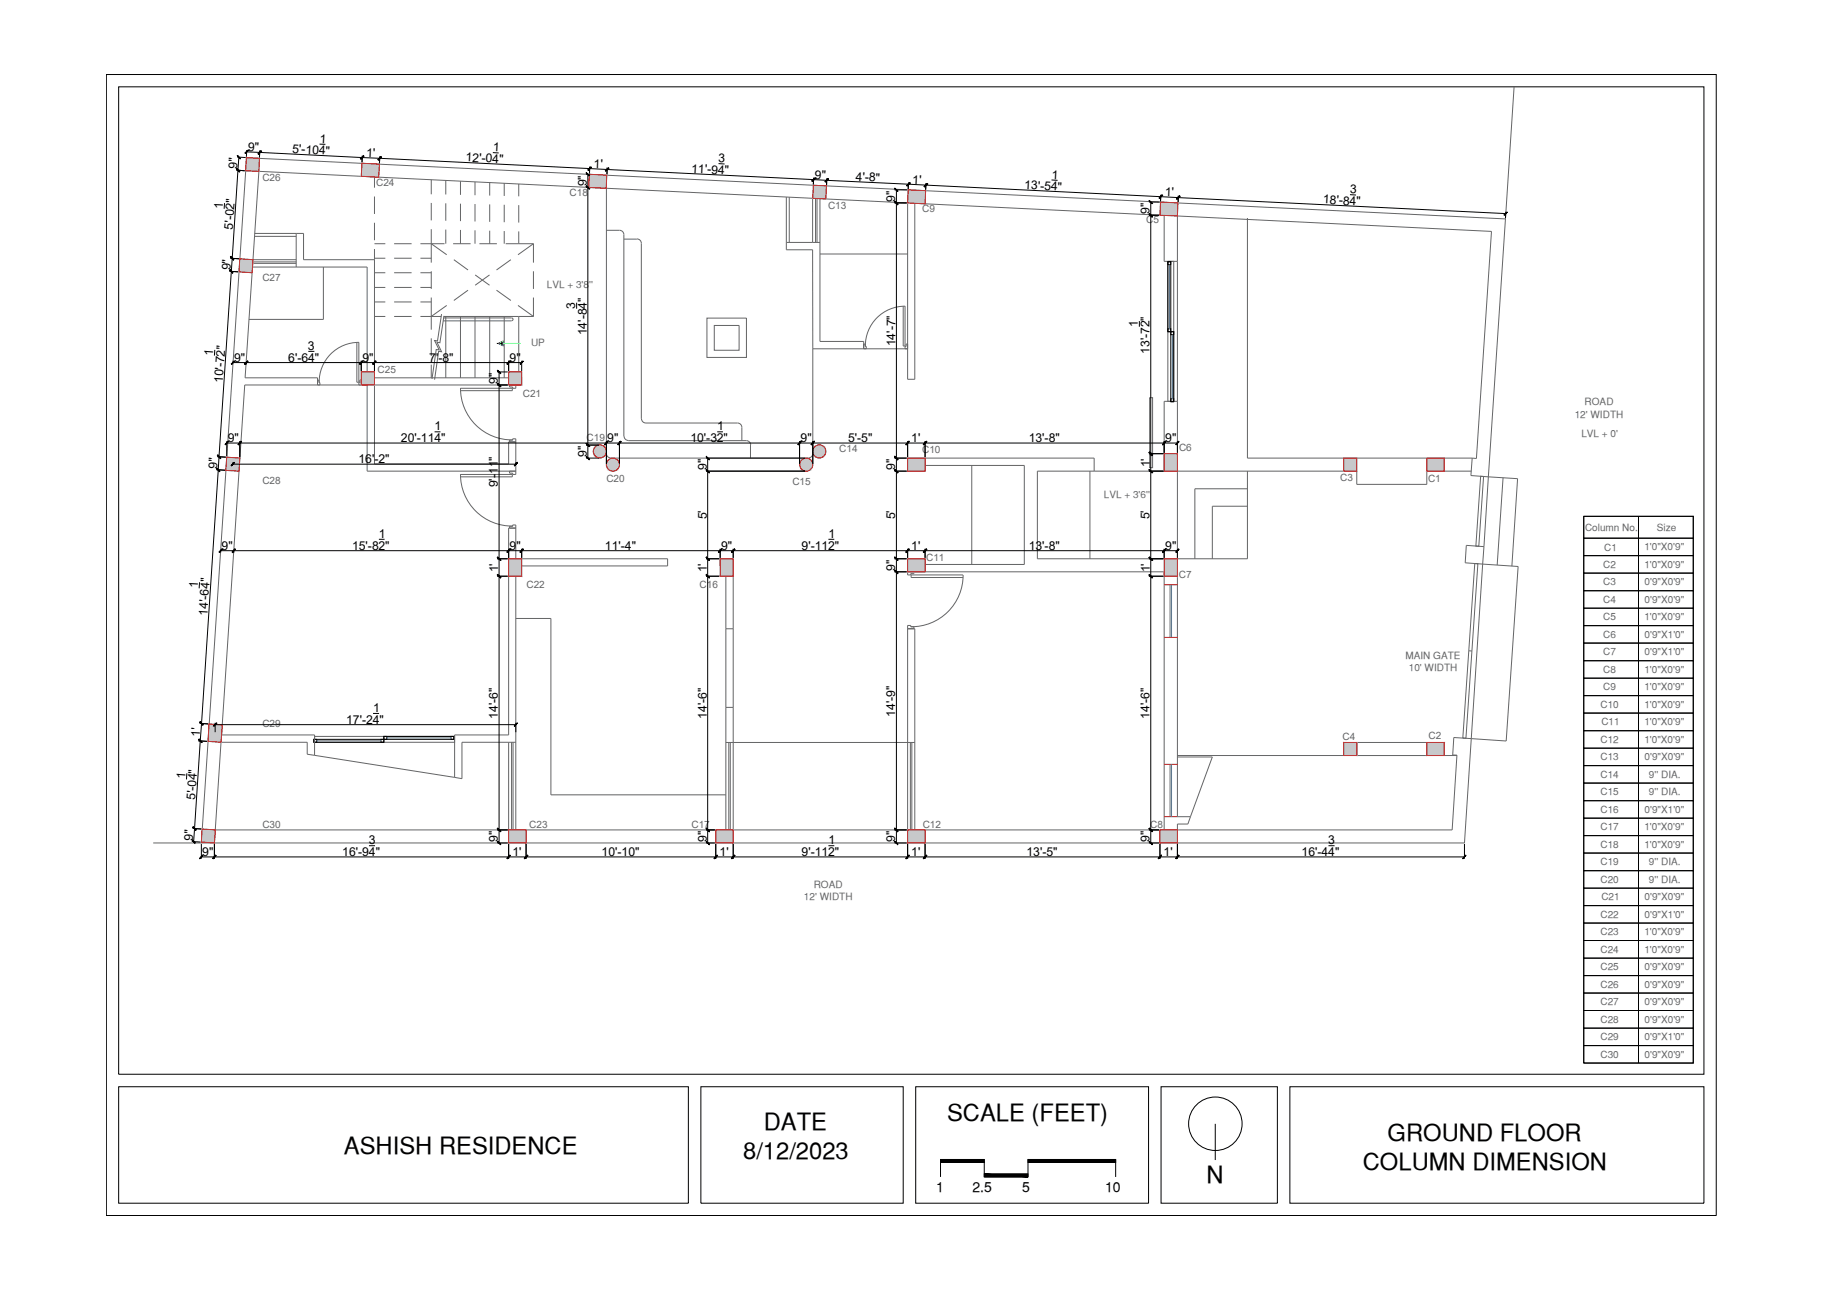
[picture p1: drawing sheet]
<svg xmlns="http://www.w3.org/2000/svg" width="420mm" height="297mm" viewBox="0 0 420 297" stroke-linecap="round" stroke-linejoin="round" font-family="sans-serif">
<!-- layer: FORMAT -->
<g fill="none" stroke="#000" stroke-width=".23">
<path d="M24.5 17.2h370.8v262.9h-370.8zM27.3 20h365.2v227.6h-365.2zM364.8 119h25.2v126h-25.2zM364.8 119h25.2v5h-25.2zM377.4 119v126M364.8 124h25.2v4h-25.2zM364.8 128h25.2v4.1h-25.2zM364.8 132.1h25.2v4h-25.2zM364.8 136.1h25.2v4.1h-25.2zM364.8 140.2h25.2v4h-25.2zM364.8 144.2h25.2v4h-25.2zM364.8 148.2h25.2v4.1h-25.2z"/>
<path d="M364.8 152.3h25.2v4h-25.2zM364.8 156.3h25.2v4h-25.2zM364.8 160.3h25.2v4h-25.2zM364.8 164.3h25.2v4.1h-25.2zM364.8 168.4h25.2v4h-25.2zM364.8 172.4h25.2v4h-25.2zM364.8 176.4h25.2v4.1h-25.2zM364.8 180.5h25.2v4h-25.2zM364.8 184.5h25.2v4h-25.2zM364.8 188.5h25.2v4.1h-25.2zM364.8 192.6h25.2v4h-25.2zM364.8 196.6h25.2v4h-25.2z"/>
<path d="M364.8 200.6h25.2v4.1h-25.2zM364.8 204.7h25.2v4h-25.2zM364.8 208.7h25.2v4h-25.2zM364.8 212.7h25.2v4h-25.2zM364.8 216.7h25.2v4.1h-25.2zM364.8 220.8h25.2v4h-25.2zM364.8 224.8h25.2v4h-25.2zM364.8 228.8h25.2v4.1h-25.2zM364.8 232.9h25.2v4h-25.2zM364.8 236.9h25.2v4h-25.2zM27.3 250.4h131.3v26.9h-131.3zM161.4 250.4h46.7v26.9h-46.7z"/>
<path d="M210.9 250.4h53.7v26.9h-53.7zM267.4 250.4h26.8v26.9h-26.8zM279.9 259v8.3M297.1 250.4h95.4v26.9h-95.4zM364.8 240.9h25.2v4.1h-25.2z"/>
<circle cx="280" cy="259" r="6.2"/>
</g>
<g fill="#000" stroke="#000" stroke-width=".23">
<path d="M216.6 267.2l10.1 .7v-.7zM216.6 267.2l10.1 .7h-10.1z"/>
<path d="M226.7 270.5l10.1 .7v-.7zM226.7 270.5l10.1 .7h-10.1z"/>
<path d="M236.8 267.2l20.2 .7v-.7zM236.8 267.2l20.2 .7h-20.2z"/>
</g>
<!-- layer: TITLE BLOCK -->
<path d="M216.6 271.2v-4h10.1v4h10.1v-4h20.2v4M216.6 267.9h10.1M226.7 270.5h10.1M236.8 267.9h20.2" fill="none" stroke="#000" stroke-width=".23"/>
<!-- layer: 0 -->
<g fill="none" stroke="#636466" stroke-width=".23">
<path d="M348.8 20l-2 30.4M86.3 40.8v2.5M86.3 45.3v4M86.3 51.3v4.1M86.3 57.4v2.4M86.3 59.5h2.5M86.3 56.2h2.5M90.8 59.5h4M90.8 56.2h4M96.8 59.5h2.5M96.8 56.2h5.6M99.3 41.4v3.4"/>
<path d="M99.3 46.8v4M99.3 52.8v7.7M99.3 56.2l3.6 2.5M102.7 41.6v3.2M102.7 46.8v4.1M102.7 52.9v3.3M104.4 56.2h4M104.5 59.8l3.3 2.4M106.1 41.8v3.1M106.1 46.9v4.1M106.1 53v3.2M109.4 41.9v3.1"/>
<path d="M109.4 47v4M109.4 53.1v3.1M110.4 56.2h4.1M112.8 42.1v3M112.8 47.1v4M112.8 53.2v3M116.1 42.2v3M116.1 47.2v4M116.1 53.2v3M116.5 56.2h6.4M117.7 59.8l-3.3 2.4M119.5 42.4v2.8"/>
<path d="M119.5 47.3v4M119.5 53.3v2.9M122.9 56.2l-3.6 2.5M122.9 56.2v4.3M86.3 62.9h2.5M86.3 66.2h2.5M86.3 69.6h2.5M86.3 72.9h2.5M90.8 62.9h4M90.8 66.2h4M90.8 69.6h4M90.8 72.9h4"/>
<path d="M96.8 62.9h2.5M96.8 66.2h2.5M96.8 69.6h2.5M96.8 72.9h4.8M99.3 62.5v4.1M99.3 68.6v7.4M99.3 78v4M101.7 72.4l-.9 6.2-.7-.1 1.1 2.1-.7-.1-1 6.8M102.1 73.9h15.7M102.2 73.3h15.6M102.2 72.9h20.7M102.3 72.8l-1 6.2-.6-.1 1 2.2-.7-.1-.9 6.5"/>
<path d="M102.7 72.9v14.2M102.9 70.4l-3.6 2.5M106.1 72.9v14.2M107.8 66.9l-3.3 2.3M109.4 72.9v14.2M109.5 63.4l3.3 2.3M112.8 63.4l-3.3 2.3M112.8 72.9v14.2M114.4 66.9l3.3 2.3M116.1 72.9v14.2M117.9 73.3l.3 .3-.3 .3M119.3 70.4l3.6 2.5"/>
<path d="M119.5 72.9v14.2M122.9 62.5v4.1M122.9 68.6v4.3M269 60.2h1.4v32.3h-1.4zM99.3 84v3.1M72.5 169.7h32.2v1.4h-32.2zM117.2 171.1h1.6M117.8 171.1v20.1M118.2 171.1v20.1M167.2 171.1h1.7M167.9 171.1v20.1M168.2 171.1v20.1"/>
<path d="M209.1 171.1h1.6M209.7 171.1v20.1M210 171.1v20.1M35.3 194.3h11.1M117.2 191.2h1.6M167.2 191.2h1.7M209.1 191.2h1.6"/>
</g>
<!-- layer: LINE-PEN1 -->
<g fill="none" stroke="#636466" stroke-width=".23">
<path d="M139.7 43.1v61.4a.99 .99 0 0 0 1 1M139.7 53.1h3a.99 .99 0 0 1 1 1v46.4M143.7 55.1h3M146.7 55.1a.99 .99 0 0 1 1 1M147.7 56.1v40.4M188.9 58.5h20.2M287.3 50.2v55.4h51.8M74.5 61.5v12.1h-17.2M162.8 73.3h9.1v9.1h-9.1zM164.5 75h5.8v5.7h-5.8zM271.2 60.2v32.3M73.1 88.7h11.5"/>
<path d="M147.8 96.5a.99 .99 0 0 0 1 1h21.1a1 1 0 0 1 1 1v3M187.2 80.4v24.1a.99 .99 0 0 1-1 1M199 80.4h10.1M140.7 105.6h45.5M143.7 100.5a.99 .99 0 0 0 1 1h27.2a1 1 0 0 1 1 1M172.9 102.6v3M223.8 107.3v22.8M251.1 108.6v20.2M252 108.6h16.2M287.3 108.6v20.2h-16.1v-20.2h41.3v3h16.2v-3h10.2M287.3 112.6h-12.1v16.2M287.3 116.7h-8v12.1"/>
<path d="M346.2 110.1l-1.3 20.1M341.5 130l8.2 .5-2.8 40.3-8-.6zM341.8 126l1-16.1 6.8 .4-1.3 20.2M118.8 142.5h8.1v40.7h40.3M72.5 174.1l32.2 5M271.2 174.1h64.4M271.2 174.4h8.1l-5.1 13.8M312.5 171.1h16.2v3h-16.2z"/>
</g>
<!-- layer: WALLS -->
<path d="M56.8 36.4l214.4 10.4v13.4h-3v-10.6l-57.5-2.8v40.6h-1.6v-40.6l-149.5-7.3-3.1 47.6h16.6v1.6h-16.7l-5.4 80.7h21.5v4.7l-1.7-.3v-2.7h-19.9l-1.5 23.2h-3zM58.3 59.8h9.9M187.2 45.7v10.2M188.9 45.8v32.9h10.1v1.7h-11.8v-22.8h-6.1v-1.7h7.8M58.2 61.5h26.4v47.1h34.2v-6.8h-1.6v5.1h-30.9v-18.2h33.9v-1.6h-33.9v-27.3h-16.4v-6h-1.7v7.7M268.2 92.5h3v16.1h-3zM209.1 105.6h42.9v3h-13v20.2h32.2v59.4h3l-.6 1.7h-2.4v4.4h-62.1v-49.4h1.6v46.3h57.5v-59.4h-59.1v-1.7h26.9v-22.8h-26.9zM117.2 121.7h1.6v7.1h35v1.6h-35v60.8h48.4v-60.8h-1.3v-1.6h3v65.5h-51.7v-23.2h-10.8v8.3l-1.7-.3v-9.7h12.5zM167.2 144.9h1.7M167.2 163h1.7M168.9 171.1h40.2" fill="none" stroke="#636466" stroke-width=".23"/>
<!-- layer: boundary wall -->
<path d="M271.2 46.8l75.6 3.6-4 59.5-4-.3 .3-4h1l3.5-52.3-72.4-3.5M337.8 125.7l4 .3-.3 4-4-.3zM49.4 194.3h67.8M49.6 191.2h67.6M168.9 194.3h40.2M168.9 191.2h40.2M271.2 191.2h63.3l1.1-17.2h-1l.3-4 4 .2-1.6 24.1h-66.1" fill="none" stroke="#636466" stroke-width=".23"/>
<!-- layer: DOOR -->
<g fill="none" stroke="#636466" stroke-width=".23">
<path d="M82.7 78.9v9.2h-.5v-9.2M82.7 78.9a9.1 9.1 0 0 0-9.2 9.3M199 79.3h.3v.5h.2v.6h-.5zM208.1 70.6v9.1h.4v-9.1M208.5 70.6a9.1 9.1 0 0 0-9.2 9.2M208.7 79.3h.4v1.1h-.6v-.6h.2zM73.1 87.6h.4l.2 1.1h-.6zM82.9 87.6h.3v1.1h-.5zM106.1 89.5h11.9v.5h-11.9M106.1 89.4a11.9 11.9 0 0 0 12 12M117.4 88.7h1.4v.8h-.7v-.3h-.7zM106.1 109.3h11.9v.6h-11.9"/>
<path d="M106.1 109.3a11.9 11.9 0 0 0 12 11.9M117.4 101.4h.7v-.3h.7v.7h-1.4zM117.4 108.6h1.4v.7h-.7v-.3h-.7zM117.4 121.3h.7v-.3h.7v.7h-1.4zM209.1 131.8h1.4v.4h-.7v.3h-.7zM221.8 133.1h-11.9v-.6h12a11.9 11.9 0 0 1-12.1 11.9M209.1 144.1h.7v.3h.7v.5h-1.4z"/>
</g>
<!-- layer: FUR -->
<path d="M187.9 45.7v10.2M188.2 45.7v10.2M58.2 60.7h10M58.2 60.4h10" fill="none" stroke="#636466" stroke-width=".23"/>
<!-- layer: FURNITURE -->
<g fill="none" stroke="#636466" stroke-width=".23">
<path d="M264.8 91.6h.7v16.2h-.7zM341.1 109.8h.6l-1.1 16.1-.6-.1zM339.7 129.9h.7l-2.7 40.2h-.7zM338.4 150h.6"/>
<circle cx="265.2" cy="104.7" r=".32"/>
<circle cx="265.2" cy="104.7" r=".15"/>
</g>
<!-- layer: GI framing -->
<path d="M58.6 54.5h9.6M58.7 53.8h9.5M181.1 45.4v10.5M181.8 45.5v10.4" fill="none" stroke="#636466" stroke-width=".23"/>
<!-- layer: 0 -->
<g fill="none" stroke="#000" stroke-width=".23">
<path d="M54.4 39.2l2 .2M54.6 36.2l2 .1M55 36.2l-10.4 157.8M56.8 35l290 14.2M56.8 34.6v1.5M59.8 34.7v1.6M73.6 33.2l1.4 .1M83.5 35.9l-.1 1.5M87.5 36.1l-.1 1.5M113.5 35.2h1.4M135.8 38.4v1.5M139.9 38.6l-.1 1.6"/>
<path d="M165.5 37.7l1.4 .1M51.7 46.8l-.1 1.3M53.1 59.5l2 .1M135 40.2h.5M135.4 40.2v3h-.4h.4v62.4M187.4 41v1.5M190.4 41.1v1.5M206.1 46.8h2.8M206.1 43.8h2.9M206.5 43.8v150.5M209.3 42.1l-.1 1.4M213.3 42.2l-.1 1.5"/>
<path d="M242.2 41.5l1.4 .1M264.7 49.6h2.3M264.7 46.6h2.4M265.1 46.6v147.7M267.4 44.9l-.1 1.5M271.4 45.1v1.5M311 44.9h1.4M346.9 48.8l-.1 1.4M52.9 62.5l1.9 .1M132.8 69.8v1.3M262.5 74v1.3M269 60.3h.7v.7h-.7z"/>
<path d="M269 60.3h.7v16.1h-.7zM269 75.8h.7v.6h-.7zM269.7 76.4h.7v.7h-.7zM269.7 76.4h.7v16.2h-.7zM49.5 80.6l-.1 1.3M53.7 83.6h66.5M53.7 83.1v.3M56.7 83.6v.4M71 81h1.4M83.2 83.1v2.4M86.3 83.1v2.4M100.1 99.5h1.4"/>
<path d="M114.5 88.7h2.5M114.5 85.7h2.5M115 85.7v108.6M117.2 83.1v2.4M120.2 83.1v2.4M165.2 99.5h1.3M269.7 91.9h.7v.7h-.7zM49.9 108.2l1.9 .2M50.1 105.2l1.9 .2M52.2 102.1h219M52.2 101.7v3.4M53.6 106.5v.3"/>
<path d="M53.6 107h65.2M55.2 101.7v3.7M118.8 106.5v.3M135 105.6h3M135 102.6h3M139.7 101.7v5.2M142.7 101.7v5.1M162.6 108.6h22.9M162.6 105.6h22.9M163 105.6v88.7M184.2 101.7v5.2M187.2 101.7v5.2"/>
<path d="M206.1 108.6h2.8M206.1 105.6h2.8M209.1 101.7v3.7M213.1 101.7v3.7M264.7 108.6h3.3M264.7 104.5h3.3M268.2 101.7v2.6M271.2 101.7v2.6M46 134.2l-.1 1.4M53.8 127.1v.2M87.3 124.3h1.3M114.5 132.8h2.5"/>
<path d="M114.5 128.8h2.5M117.2 126.5v2.1M120.2 126.5v2.1M162.6 132.8h3.1M162.6 128.8h3.1M165.9 126.5v2.1M168.9 126.5v2.1M190.8 124.3h1.4M206.1 128.8h2.8M206.1 131.8h2.8M209.1 126.5v2.1M213.1 126.5v2.1"/>
<path d="M264.7 132.8h3.3M264.7 128.8h3.3M268.2 126.5v2.1M271.2 126.5v2.1M271.2 126.9h-220.4v.4M43 178.2v1.4M45.7 170.7l2 .1M46 166.7l1.9 .1M49.6 166.6v2.1M49.6 167h69.2M72.3 170.4h.7v.7h-.7zM72.3 170.4h16.1v.7h-16.1z"/>
<path d="M85.9 164.4h1.4M87.7 170.4h.7v.7h-.7zM88.4 169.7h.7v.7h-.7zM88.4 169.7h16.1v.7h-16.1zM103.9 169.7h.6v.7h-.6zM118.8 166.6v2.1M44.2 193.9l2 .1M44.4 190.9l1.9 .1M46.4 194.5v3.4M46.4 197.5h290.9M49.4 194.5v3.4M85 194.9h1.4"/>
<path d="M114.5 194.3h2.5M114.5 191.2h2.5M117.2 194.5v3.4M121.2 194.5v3.4M162.6 194.3h2.1M162.6 191.2h2.1M164.9 194.5v3.4M168.9 194.5v3.4M190.8 194.9h1.4M206.1 194.3h2.8M206.1 191.2h2.8M209.1 194.5v3.4"/>
<path d="M213.1 194.5v3.4M264.7 194.3h2.3M264.7 191.2h2.3M267.2 194.5v3.4M271.2 194.5v3.4M306 194.9h1.4M337.3 194.5v3.4"/>
</g>
<path d="M269.4 61v14.8M270 77.1v14.8M73 170.7h14.7M89.1 170h14.8" fill="none" stroke="#2776bb" stroke-width=".23"/>
<!-- layer: text -->
<path d="M114.8 79.1l1.1-.5v.5zM114.8 79.1l1.1 .6v-.6z" fill="#000" stroke="#000" stroke-width=".23"/>
<path d="M114.8 79.1l1.1-.5v1.1zM115.9 79.1h4" fill="none" stroke="#00ff3f" stroke-width=".23"/>
<!-- layer: WALLS -->
<g fill="none" stroke="#f00" stroke-width=".23">
<path d="M56.8 36.4l3 .1-.2 3-3-.1zM83.4 37.6l4 .2-.2 3-4-.2zM55.2 59.6l3.1 .2-.2 3.1-3-.3zM135.7 40.2l4.1 .2-.2 3-4-.2zM187.4 42.7l3 .1-.2 3-3-.1zM209.2 43.8l4 .1-.1 3.1-4-.2zM267.3 46.6l4 .2-.1 3-4-.2zM83.2 85.7h3.1v3h-3.1zM117.2 85.7h3v3h-3zM52.2 105.4l3 .2-.1 3-3.1-.2zM209.1 105.6h4v3h-4zM268.2 104.5h3v4.1h-3z"/>
<path d="M309.5 105.6h3v3h-3zM328.7 105.6h4v3h-4zM117.2 128.8h3v4h-3zM165.9 128.8h3v4h-3zM209.1 128.8h4v3h-4zM268.2 128.8h3v4h-3zM268.2 134.8h3M268.2 146.9h3M48.2 166.8l3 .2-.3 4.1-3-.3zM268.2 176.1h3M309.5 171.1h3v3h-3zM328.7 171.1h4v3h-4z"/>
<path d="M46.6 191l3 .2-.2 3.1-3-.3zM117.2 191.2h4v3.1h-4zM164.9 191.2h4v3.1h-4zM209.1 191.2h4v3.1h-4zM267.2 191.2h4v3.1h-4zM268.2 188.2h3"/>
<circle cx="138.2" cy="104" r="1.5"/>
<circle cx="141.2" cy="107.1" r="1.5"/>
<circle cx="185.7" cy="107.1" r="1.5"/>
<circle cx="188.7" cy="104" r="1.5"/>
</g>
<path d="M269.5 134.8v12.1M269.9 134.8v12.1M269.5 176.1v12.1M269.9 176.1v12.1" fill="none" stroke="#2776bb" stroke-width=".23"/>
<!-- layer: 10-MUEBLES -->
<g fill="#c7c8ca" stroke="#c7c8ca" stroke-width=".23">
<path d="M328.7 174.1h4v-3zM328.7 171.1h4l-4 3z"/>
<path d="M328.7 108.6h4v-3zM328.7 105.6h4l-4 3z"/>
<path d="M309.5 171.1l3 3v-3zM309.5 171.1l3 3h-3z"/>
<path d="M309.5 105.6l3 3v-3zM309.5 105.6l3 3h-3z"/>
<path d="M138 102.6h.6zM137.7 102.6h.9z"/>
<path d="M137.7 102.6l1.1 .1zM137.5 102.7h1.3z"/>
<path d="M137.5 102.7l1.6 .2-.3-.2zM137.2 102.9l.3-.2 1.6 .2z"/>
<path d="M137.2 102.9l2.1 .1-.2-.1zM137 103l.2-.1 2.1 .1z"/>
<path d="M137 103l2.4 .2-.1-.2zM137 103l2.4 .2h-2.6z"/>
<path d="M136.8 103.2l2.8 .3-.2-.3zM136.8 103.2l2.8 .3h-2.8z"/>
<path d="M136.8 103.5l2.8 .3v-.3zM136.8 103.5l2.8 .3h-2.9z"/>
<path d="M136.7 103.8l3 .2-.1-.2zM136.7 103.8l3 .2h-3.1z"/>
<path d="M136.6 104l3 .3 .1-.3zM136.6 104l3 .3h-2.9z"/>
<path d="M136.7 104.3l2.9 .3v-.3zM136.7 104.3l2.9 .3h-2.8z"/>
<path d="M136.8 104.6l2.6 .2 .2-.2zM136.8 104.6l2.6 .2h-2.6z"/>
<path d="M136.8 104.8l2.5 .3 .1-.3zM136.8 104.8l2.5 .3h-2.3z"/>
<path d="M137 105.1l2.1 .2 .2-.2zM137 105.1l2.1 .2h-1.9z"/>
<path d="M137.2 105.3l1.6 .1 .3-.1zM137.2 105.3l1.6 .1z"/>
<path d="M137.5 105.4l1.1 .1 .2-.1zM137.5 105.4l1.1 .1z"/>
<path d="M137.7 105.5h.9zM137.7 105.5l.6 .1z"/>
<path d="M117.2 194.3h4v-3.1zM117.2 191.2h4l-4 3.1z"/>
<path d="M164.9 194.3h4v-3.1zM164.9 191.2h4l-4 3.1z"/>
<path d="M267.2 194.3h4v-3.1zM267.2 191.2h4l-4 3.1z"/>
<path d="M267.2 49.6l4 .2 .1-3zM267.3 46.6l4 .2-4.1 2.8z"/>
<path d="M209.1 46.8l4 .2 .1-3.1zM209.2 43.8l4 .1-4.1 2.9z"/>
<path d="M117.2 128.8v4h3zM117.2 128.8h3v4z"/>
<path d="M165.9 128.8v4h3zM165.9 128.8h3v4z"/>
<path d="M55.2 59.6l2.9 3.3 .2-3.1zM55.2 59.6l2.9 3.3-3-.3z"/>
<path d="M83.2 85.7l3.1 3v-3zM83.2 85.7l3.1 3h-3.1z"/>
<path d="M117.2 85.7l3 3v-3zM117.2 85.7l3 3h-3z"/>
<path d="M187.4 42.7l2.8 3.1 .2-3zM187.4 42.7l2.8 3.1-3-.1z"/>
<path d="M83.2 40.6l4 .2 .2-3zM83.4 37.6l4 .2-4.2 2.8z"/>
<path d="M135.6 43.2l4 .2 .2-3zM135.7 40.2l4.1 .2-4.2 2.8z"/>
<path d="M141 105.6h.6zM140.7 105.6h.9z"/>
<path d="M140.7 105.6l1.1 .1zM140.5 105.7l.2-.1 1.1 .1z"/>
<path d="M140.5 105.7l1.6 .2zM140.3 105.9l.2-.2 1.6 .2z"/>
<path d="M140.3 105.9l2 .2-.2-.2zM140.3 105.9l2 .2h-2.2z"/>
<path d="M140.1 106.1l2.4 .2-.2-.2zM140.1 106.1l2.4 .2h-2.6z"/>
<path d="M139.9 106.3l2.7 .2-.1-.2zM139.9 106.3l2.7 .2h-2.8z"/>
<path d="M139.8 106.5l2.8 .3v-.3zM139.8 106.5l2.8 .3h-2.9z"/>
<path d="M139.7 106.8l3 .3-.1-.3zM139.7 106.8l3 .3h-3z"/>
<path d="M139.7 107.1l2.9 .2 .1-.2zM139.7 107.1l2.9 .2h-2.9z"/>
<path d="M139.7 107.3l2.9 .3v-.3zM139.7 107.3l2.9 .3h-2.8z"/>
<path d="M139.8 107.6l2.7 .3 .1-.3zM139.8 107.6l2.7 .3h-2.6z"/>
<path d="M139.9 107.9l2.4 .2 .2-.2zM139.9 107.9l2.4 .2h-2.2z"/>
<path d="M140.1 108.1l2 .2 .2-.2zM140.1 108.1l2 .2h-1.8z"/>
<path d="M140.3 108.3l1.5 .1 .3-.1zM140.3 108.3l1.5 .1h-1.3z"/>
<path d="M140.5 108.4h1.3zM140.5 108.4l1.1 .1z"/>
<path d="M140.7 108.5h.9zM140.7 108.5l.6 .1z"/>
<path d="M185.6 105.6h.5zM185.3 105.6h.8z"/>
<path d="M185.3 105.6l1.1 .1zM185 105.7l.3-.1 1.1 .1z"/>
<path d="M185 105.7l1.6 .2zM184.8 105.9l.2-.2 1.6 .2z"/>
<path d="M184.8 105.9l2 .2-.2-.2zM184.8 105.9l2 .2h-2.2z"/>
<path d="M184.6 106.1l2.4 .2-.2-.2zM184.6 106.1l2.4 .2h-2.6z"/>
<path d="M184.4 106.3l2.7 .2-.1-.2zM184.4 106.3l2.7 .2h-2.8z"/>
<path d="M184.3 106.5l2.9 .3-.1-.3zM184.3 106.5l2.9 .3h-3z"/>
<path d="M184.2 106.8l3 .3v-.3zM184.2 106.8l3 .3h-3z"/>
<path d="M184.2 107.1l3 .2v-.2zM184.2 107.1l3 .2h-3z"/>
<path d="M184.2 107.3l2.9 .3 .1-.3zM184.2 107.3l2.9 .3h-2.8z"/>
<path d="M184.3 107.6l2.7 .3 .1-.3zM184.3 107.6l2.7 .3h-2.6z"/>
<path d="M184.4 107.9l2.4 .2 .2-.2zM184.4 107.9l2.4 .2h-2.2z"/>
<path d="M184.6 108.1l2 .2 .2-.2zM184.6 108.1l2 .2h-1.8z"/>
<path d="M184.8 108.3l1.6 .1 .2-.1zM184.8 108.3l1.6 .1h-1.4z"/>
<path d="M185 108.4h1.4zM185 108.4l1.1 .1z"/>
<path d="M185.3 108.5h.8zM185.3 108.5l.5 .1z"/>
<path d="M188.6 102.6h.5zM188.3 102.6h.8z"/>
<path d="M188.3 102.6l1.1 .1zM188 102.7h1.4z"/>
<path d="M188 102.7l1.6 .2-.2-.2zM187.8 102.9l.2-.2 1.6 .2z"/>
<path d="M187.8 102.9l2.1 .1-.3-.1zM187.6 103l.2-.1 2.1 .1z"/>
<path d="M187.6 103l2.4 .2-.1-.2zM187.6 103l2.4 .2h-2.6z"/>
<path d="M187.4 103.2l2.7 .3-.1-.3zM187.4 103.2l2.7 .3h-2.8z"/>
<path d="M187.3 103.5l2.9 .3-.1-.3zM187.3 103.5l2.9 .3h-3z"/>
<path d="M187.2 103.8l3 .2v-.2zM187.2 103.8l3 .2h-3z"/>
<path d="M187.2 104l3 .3v-.3zM187.2 104l3 .3h-3z"/>
<path d="M187.2 104.3l2.9 .3 .1-.3zM187.2 104.3l2.9 .3h-2.8z"/>
<path d="M187.3 104.6l2.7 .2 .1-.2zM187.3 104.6l2.7 .2h-2.6z"/>
<path d="M187.4 104.8l2.5 .3 .1-.3zM187.4 104.8l2.5 .3h-2.3z"/>
<path d="M187.6 105.1l2 .2 .3-.2zM187.6 105.1l2 .2h-1.8z"/>
<path d="M187.8 105.3l1.6 .1 .2-.1zM187.8 105.3l1.6 .1z"/>
<path d="M188 105.4l1.1 .1 .3-.1zM188 105.4l1.1 .1z"/>
<path d="M188.3 105.5h.8zM188.3 105.5l.6 .1z"/>
<path d="M209.1 194.3h4v-3.1zM209.1 191.2h4l-4 3.1z"/>
<path d="M268.2 128.8l3 4v-4zM268.2 128.8l3 4h-3z"/>
<path d="M209.1 131.8h4v-3zM209.1 128.8h4l-4 3z"/>
<path d="M268.2 104.5v4.1h3zM268.2 104.5h3v4.1z"/>
<path d="M209.1 108.6h4v-3zM209.1 105.6h4l-4 3z"/>
<path d="M48.2 166.8l2.7 4.3 .3-4.1zM48.2 166.8l2.7 4.3-3-.3z"/>
<path d="M56.8 36.4l2.8 3.1 .2-3zM56.8 36.4l2.8 3.1-3-.1z"/>
<path d="M52.2 105.4l2.9 3.2 .1-3zM52.2 105.4l2.9 3.2-3.1-.2z"/>
<path d="M46.6 191l2.8 3.3 .2-3.1zM46.6 191l2.8 3.3-3-.3z"/>
</g>
<!-- layer: 0 -->
<g fill="#000" stroke="#000" stroke-width=".23">
<path d="M54.5 38.9l.7 .7zM54.5 38.9l.7 .7z"/>
<path d="M54.5 38.9l.7 .7zM54.5 38.9l.7 .7z"/>
<path d="M54.7 35.9l.6 .7zM54.7 35.9l.7 .7z"/>
<path d="M57.1 34.6l-.6 .7zM56.4 35.2l.7-.6-.6 .7z"/>
<path d="M59.5 35.4l.6-.6zM60.1 34.8l.1 .1-.7 .6z"/>
<path d="M60.1 34.8l-.6 .7 .7-.6zM59.5 35.4l.6-.6z"/>
<path d="M83 36.6h.1l.7-.7zM83.8 35.9l-.7 .7z"/>
<path d="M83.8 35.9l-.7 .7zM83 36.6l.8-.7-.7 .7z"/>
<path d="M87.1 36.8l.1 .1 .6-.8zM87.8 36.1l-.6 .8z"/>
<path d="M87.8 36.1l-.6 .8zM87.1 36.8l.7-.7-.6 .8z"/>
<path d="M135.5 39.1l.6-.6zM136.1 38.5l.1 .1-.7 .6z"/>
<path d="M136.1 38.5l-.6 .7 .7-.6zM135.5 39.1l.6-.6z"/>
<path d="M139.5 39.4l.7-.7zM139.5 39.4l.7-.6z"/>
<path d="M140.2 38.7l-.7 .7zM139.5 39.4l.7-.7z"/>
<path d="M53.2 59.1l-.1 .1 .7 .6zM53.1 59.2l.7 .6-.1 .1z"/>
<path d="M53.1 59.2l.6 .7 .1-.1zM53.1 59.2l.1-.1 .6 .7z"/>
<path d="M135 42.9l.8 .6-.7-.7zM135 42.9l.8 .6z"/>
<path d="M135 42.9l.8 .6zM135 42.9l.1-.1 .7 .7z"/>
<path d="M135 39.9l.7 .6h.1zM135 39.9l.8 .6z"/>
<path d="M187 41.7l.1 .1 .6-.8zM187.7 41l.1 .1-.7 .7z"/>
<path d="M187.7 41l-.6 .8 .7-.7zM187 41.7l.7-.7-.6 .8z"/>
<path d="M190.1 41.8l.6-.6zM190.7 41.2l.1 .1-.7 .6z"/>
<path d="M190.7 41.2l-.6 .7 .7-.6zM190.1 41.8l.6-.6z"/>
<path d="M206.1 46.4l.7 .7zM206.1 46.5l.7 .6z"/>
<path d="M206.1 46.5l.7 .6zM206.1 46.4l.7 .7z"/>
<path d="M206.1 43.5l.7 .6zM206.1 43.4l.7 .7z"/>
<path d="M208.9 42.7v.1l.7-.7zM209.6 42.1l.1 .1-.8 .6z"/>
<path d="M209.6 42.1l-.7 .7 .8-.6zM208.9 42.7l.7-.6-.7 .7z"/>
<path d="M212.9 43h.1l.6-.7zM213.6 42.3l.1 .1-.7 .6z"/>
<path d="M213.6 42.3l-.6 .7 .7-.6zM212.9 43l.7-.7-.6 .7z"/>
<path d="M264.8 49.2l-.1 .1 .8 .6zM264.7 49.3l.8 .6-.1 .1z"/>
<path d="M264.7 49.3l.7 .7 .1-.1zM264.7 49.3l.1-.1 .7 .7z"/>
<path d="M264.7 46.3l.8 .6zM264.7 46.3l.8 .6z"/>
<path d="M267 45.6l.7-.7zM267.7 44.9l.1 .1-.7 .7z"/>
<path d="M267.7 44.9l-.6 .8 .7-.7zM267.7 44.9l-.6 .8z"/>
<path d="M271 45.8l.7-.6zM271.7 45.2h.1l-.7 .7z"/>
<path d="M271.7 45.2l-.6 .7 .7-.7zM271 45.8l.7-.6z"/>
<path d="M346.4 49.5l.8-.6zM347.2 48.9l-.7 .7z"/>
<path d="M53 62.1l-.1 .1 .7 .7zM52.9 62.2l.7 .7z"/>
<path d="M52.9 62.2l.7 .7zM53 62.1l.6 .8-.7-.7z"/>
<path d="M54 83.2l-.6 .7zM53.3 83.8l.7-.6-.6 .7z"/>
<path d="M56.3 83.8l.1 .1 .6-.7zM57 83.2l-.6 .7z"/>
<path d="M57 83.2l-.6 .7zM56.3 83.8l.7-.6-.6 .7z"/>
<path d="M82.8 83.8l.1 .1 .6-.7zM83.5 83.2l-.6 .7z"/>
<path d="M83.5 83.2l-.6 .7zM82.8 83.8l.7-.6-.6 .7z"/>
<path d="M85.9 83.8l.7-.6zM86.6 83.2l-.7 .7z"/>
<path d="M86.6 83.2l-.7 .7zM85.9 83.8l.7-.6z"/>
<path d="M114.6 88.4l.7 .6zM114.6 88.4l.7 .6v.1z"/>
<path d="M114.6 88.4l.7 .7v-.1zM114.6 88.4l.7 .6z"/>
<path d="M114.6 85.4l.7 .7v-.1zM114.7 85.3l.6 .7-.7-.6z"/>
<path d="M116.8 83.8l.1 .1 .6-.7zM117.5 83.2l-.6 .7z"/>
<path d="M117.5 83.2l-.6 .7zM116.8 83.8l.7-.6-.6 .7z"/>
<path d="M119.8 83.8l.1 .1 .6-.7zM120.5 83.2l-.6 .7z"/>
<path d="M49.9 107.9l.7 .7zM49.9 107.9l.7 .7-.1 .1z"/>
<path d="M50.2 104.8l-.1 .1 .7 .7zM50.1 104.9l.7 .7h-.1z"/>
<path d="M49.9 107.9l.6 .8 .1-.1zM49.9 107.9l.7 .7z"/>
<path d="M50.1 104.9l.6 .7h.1zM50.1 104.9l.1-.1 .6 .8z"/>
<path d="M52.5 101.7l-.6 .8 .7-.7zM51.8 102.4l.7-.7-.6 .8z"/>
<path d="M53.9 106.6l-.6 .7 .7-.6zM53.9 106.6l-.6 .7h-.1z"/>
<path d="M54.8 102.4l.1 .1 .6-.8zM55.5 101.7l.1 .1-.7 .7z"/>
<path d="M55.5 101.7l-.6 .8 .7-.7zM55.5 101.7l-.6 .8-.1-.1z"/>
<path d="M118.5 107.3l.7-.7zM119.2 106.6l-.7 .7z"/>
<path d="M135.1 105.2l-.1 .1 .8 .6zM135 105.3l.8 .6h-.1z"/>
<path d="M135 102.2l.8 .7zM135 102.2l.8 .7z"/>
<path d="M135 102.2l.8 .7zM135 102.2l.8 .7z"/>
<path d="M139.3 102.4l.7-.7zM140 101.7l-.7 .8z"/>
<path d="M140 101.7l-.7 .8zM140 101.7l-.7 .8z"/>
<path d="M142.3 102.4l.1 .1 .6-.8zM143 101.7l.1 .1-.7 .7z"/>
<path d="M143 101.7l-.6 .8 .7-.7zM143 101.7l-.6 .8-.1-.1z"/>
<path d="M162.7 108.2l.7 .7zM162.7 108.3l.7 .6z"/>
<path d="M162.7 108.3l.7 .6zM162.7 108.3l.7 .6z"/>
<path d="M162.7 105.3l.7 .6zM162.7 105.2l.7 .7z"/>
<path d="M183.8 102.4l.1 .1 .6-.8zM184.5 101.7l.1 .1-.7 .7z"/>
<path d="M184.5 101.7l-.6 .8 .7-.7zM184.5 101.7l-.6 .8-.1-.1z"/>
<path d="M186.8 102.4l.1 .1 .6-.8zM187.5 101.7l-.6 .8z"/>
<path d="M187.5 101.7l-.6 .8zM187.5 101.7l-.6 .8-.1-.1z"/>
<path d="M206.1 108.2l.7 .7zM206.1 108.3l.7 .6z"/>
<path d="M206.1 105.2l.7 .7zM206.1 105.3l.7 .6z"/>
<path d="M206.1 108.3l.7 .6zM206.1 108.3l.7 .6z"/>
<path d="M206.1 105.3l.7 .6zM206.1 105.2l.7 .7z"/>
<path d="M208.7 102.4l.7-.7zM209.4 101.7l-.7 .8z"/>
<path d="M209.4 101.7l-.7 .8zM209.4 101.7l-.7 .8z"/>
<path d="M212.7 102.4l.1 .1 .6-.8zM213.4 101.7l.1 .1-.7 .7z"/>
<path d="M213.4 101.7l-.6 .8 .7-.7zM212.7 102.4l.7-.7-.6 .8z"/>
<path d="M264.7 108.3l.8 .6zM264.7 108.3l.8 .6z"/>
<path d="M264.8 104.2l-.1 .1 .8 .5zM264.7 104.3l.8 .5-.1 .1z"/>
<path d="M264.7 108.3l.8 .6zM264.7 108.3l.8 .6z"/>
<path d="M264.7 104.3l.7 .6 .1-.1zM264.7 104.3l.1-.1 .7 .6z"/>
<path d="M267.8 102.4l.7-.7zM268.5 101.7l-.6 .8z"/>
<path d="M268.5 101.7l-.6 .8zM268.5 101.7l-.6 .8z"/>
<path d="M270.8 102.4l.1 .1 .6-.8zM271.5 101.7l.1 .1-.7 .7z"/>
<path d="M51.1 126.5l-.6 .8 .7-.7zM51.1 126.5l-.6 .8-.1-.1z"/>
<path d="M54.1 126.5l-.6 .8zM54.1 126.5l.1 .1-.7 .7z"/>
<path d="M54.1 126.5l-.6 .8 .7-.7zM54.1 126.5l-.6 .8z"/>
<path d="M114.6 132.5l.7 .6-.6-.7zM114.6 132.5l.7 .6v.1z"/>
<path d="M114.7 128.4l-.1 .1 .7 .6zM114.6 128.5l.7 .6z"/>
<path d="M114.6 132.5l.7 .7v-.1zM114.6 132.5l.1-.1 .6 .7z"/>
<path d="M114.6 128.5l.7 .6zM114.6 128.5l.1-.1 .6 .7z"/>
<path d="M116.8 127.2l.1 .1 .6-.8zM117.5 126.5v.1l-.6 .7z"/>
<path d="M117.5 126.5l-.6 .8 .6-.7zM117.5 126.5l-.6 .8-.1-.1z"/>
<path d="M119.8 127.2l.1 .1 .6-.8zM120.5 126.5l.1 .1-.7 .7z"/>
<path d="M120.5 126.5l-.6 .8 .7-.7zM120.5 126.5l-.6 .8-.1-.1z"/>
<path d="M162.7 132.4l.7 .7zM162.7 132.5l.7 .7z"/>
<path d="M162.7 128.4l.7 .7zM162.7 128.5l.7 .6z"/>
<path d="M162.7 132.5l.7 .7zM162.7 132.4l.7 .7z"/>
<path d="M162.7 128.5l.7 .6zM162.7 128.4l.7 .7z"/>
<path d="M165.5 127.2l.1 .1 .6-.8zM166.2 126.5l-.6 .8z"/>
<path d="M166.2 126.5l-.6 .8zM166.2 126.5l-.6 .8-.1-.1z"/>
<path d="M168.5 127.2l.1 .1 .6-.8zM169.2 126.5l.1 .1-.7 .7z"/>
<path d="M169.2 126.5l-.6 .8 .7-.7zM169.2 126.5l-.6 .8-.1-.1z"/>
<path d="M206.1 131.4l.7 .7zM206.1 131.5l.7 .7z"/>
<path d="M206.1 128.4l.7 .7zM206.1 128.5l.7 .6z"/>
<path d="M206.1 131.5l.7 .7zM206.1 131.4l.7 .7z"/>
<path d="M206.1 128.5l.7 .6zM206.1 128.4l.7 .7z"/>
<path d="M208.7 127.2l.7-.7zM209.4 126.5l-.7 .8z"/>
<path d="M209.4 126.5l-.7 .8zM209.4 126.5l-.7 .8z"/>
<path d="M212.7 127.2l.1 .1 .6-.8zM213.4 126.5l.1 .1-.7 .7z"/>
<path d="M213.4 126.5l-.6 .8 .7-.7zM212.7 127.2l.7-.7-.6 .8z"/>
<path d="M264.8 132.4l-.1 .1 .8 .6zM264.7 132.5l.8 .6-.1 .1z"/>
<path d="M264.8 128.4l-.1 .1 .8 .6zM264.7 128.5l.8 .6z"/>
<path d="M264.7 132.5l.7 .7 .1-.1zM264.7 132.5l.1-.1 .7 .7z"/>
<path d="M264.7 128.5l.8 .6zM264.7 128.5l.1-.1 .7 .7z"/>
<path d="M267.8 127.2l.7-.7zM268.5 126.5l-.6 .8z"/>
<path d="M268.5 126.5l-.6 .8zM268.5 126.5l-.6 .8z"/>
<path d="M270.8 127.2l.1 .1 .6-.8zM271.5 126.5l.1 .1-.7 .7z"/>
<path d="M45.9 170.3l-.1 .1 .7 .7zM45.8 170.4l.7 .7z"/>
<path d="M46.1 166.3l-.1 .1 .8 .6zM46 166.4l.8 .6z"/>
<path d="M45.8 170.4l.7 .7zM45.9 170.3l.6 .8-.7-.7z"/>
<path d="M46 166.4l.8 .6zM46 166.4l.1-.1 .7 .7z"/>
<path d="M49.9 166.6l-.6 .7zM49.9 166.6l-.7 .7z"/>
<path d="M119.2 166.6l-.7 .7zM119.2 166.6l-.7 .7z"/>
<path d="M44.4 193.5l-.1 .1 .6 .7zM44.3 193.6l.6 .7z"/>
<path d="M44.5 190.5l-.1 .1 .8 .6zM44.4 190.6l.8 .6-.1 .1z"/>
<path d="M44.4 190.6l.7 .7 .1-.1zM44.4 190.6l.1-.1 .7 .7z"/>
<path d="M46.7 197.1l-.7 .8zM46.7 197.1l-.7 .8z"/>
<path d="M49 197.8l.1 .1 .6-.8zM49.7 197.1l.1 .1-.7 .7z"/>
<path d="M49.7 197.1l-.6 .8 .7-.7zM49.7 197.1l-.6 .8-.1-.1z"/>
<path d="M114.6 194l.7 .5zM114.6 194l.7 .5v.1z"/>
<path d="M114.6 191l.7 .5-.6-.6zM114.6 191l.7 .5v.1z"/>
<path d="M114.6 191l.7 .6v-.1zM114.6 191l.1-.1 .6 .6z"/>
<path d="M117.5 197.1l-.7 .7 .1 .1zM117.5 197.1v.1l-.6 .7z"/>
<path d="M117.5 197.1l-.6 .8 .6-.7zM117.5 197.1l-.6 .8-.1-.1z"/>
<path d="M120.8 197.8l.1 .1 .6-.8zM121.5 197.1l.1 .1-.7 .7z"/>
<path d="M121.5 197.1l-.6 .8 .7-.7zM121.5 197.1l-.6 .8-.1-.1z"/>
<path d="M162.7 193.9l.7 .6zM162.7 194l.7 .6z"/>
<path d="M162.7 190.9l.7 .6zM162.7 191l.7 .6z"/>
<path d="M162.7 191l.7 .6zM162.7 190.9l.7 .6z"/>
<path d="M164.5 197.8l.1 .1 .6-.8zM165.2 197.1l.1 .1-.7 .7z"/>
<path d="M165.2 197.1l-.6 .8 .7-.7zM165.2 197.1l-.6 .8-.1-.1z"/>
<path d="M168.5 197.8l.1 .1 .6-.8zM169.2 197.1l.1 .1-.7 .7z"/>
<path d="M169.2 197.1l-.6 .8 .7-.7zM169.2 197.1l-.6 .8-.1-.1z"/>
<path d="M206.1 193.9l.7 .6zM206.1 194l.7 .6z"/>
<path d="M206.1 190.9l.7 .6zM206.1 191l.7 .6z"/>
<path d="M206.1 191l.7 .6zM206.1 190.9l.7 .6z"/>
<path d="M209.4 197.1l-.7 .8zM209.4 197.1l-.7 .8z"/>
<path d="M209.4 197.1l-.7 .8zM209.4 197.1l-.7 .8z"/>
<path d="M212.7 197.8l.1 .1 .6-.8zM213.4 197.1l.1 .1-.7 .7z"/>
<path d="M213.4 197.1l-.6 .8 .7-.7zM213.4 197.1l-.6 .8-.1-.1z"/>
<path d="M264.7 194l.8 .5zM264.7 194l.8 .5-.1 .1z"/>
<path d="M264.8 190.9l-.1 .1 .8 .5zM264.7 191l.8 .5-.1 .1z"/>
<path d="M264.7 191l.7 .6 .1-.1zM264.7 191l.1-.1 .7 .6z"/>
<path d="M266.8 197.8l.1 .1 .6-.8zM267.5 197.1l-.6 .8z"/>
<path d="M267.5 197.1l-.6 .8zM267.5 197.1l-.6 .8-.1-.1z"/>
<path d="M270.8 197.8l.1 .1 .6-.8zM271.5 197.1l.1 .1-.7 .7z"/>
<path d="M271.5 197.1l-.6 .8 .7-.7zM271.5 197.1l-.6 .8-.1-.1z"/>
<path d="M337 197.8l.6-.7zM337.6 197.1l-.6 .8z"/>
</g>
<g font-size="5.5">
<text x="175.9" y="260.4">DATE</text>
<text x="218.2" y="258.3">SCALE (FEET)</text>
<text x="319.6" y="262.9">GROUND FLOOR</text>
<text x="79.2" y="266">ASHISH RESIDENCE</text>
<text x="171.2" y="267.1">8/12/2023</text>
<text x="313.9" y="269.6">COLUMN DIMENSION</text>
<text x="277.9" y="272.7">N</text>
</g>
<g font-size="3.2">
<text x="215.6" y="274.6">1</text>
<text x="224" y="274.6">2.5</text>
<text x="235.4" y="274.6">5</text>
<text x="254.6" y="274.6">10</text>
</g>
<g font-size="2.8">
<text x="57.1" y="34.7" transform="rotate(3 57.1 34.7)">9&quot;</text>
<text x="67.3" y="35.2" transform="rotate(3 67.3 35.2)">5'-104</text>
<text x="73.6" y="32.9" transform="rotate(3 73.6 32.9)">1</text>
<text x="75" y="35.6" transform="rotate(2 75 35.6)">&quot;</text>
<text x="113.5" y="34.8" transform="rotate(3 113.5 34.8)">1</text>
<text x="54.6" y="39" transform="rotate(-86 54.6 39)">9&quot;</text>
<text x="84.3" y="36.1" transform="rotate(2 84.3 36.1)">1'</text>
<text x="107.2" y="37.2" transform="rotate(3 107.2 37.2)">12'-0</text>
<text x="113.4" y="37.5" transform="rotate(2 113.4 37.5)">4</text>
<text x="114.9" y="37.6" transform="rotate(5 114.9 37.6)">&quot;</text>
<text x="136.7" y="38.7" transform="rotate(2 136.7 38.7)">1'</text>
<text x="159.2" y="39.8" transform="rotate(3 159.2 39.8)">11'-94</text>
<text x="165.4" y="37.4" transform="rotate(3 165.4 37.4)">3</text>
<text x="166.9" y="40.2" transform="rotate(2 166.9 40.2)">&quot;</text>
<text x="187.6" y="41.2" transform="rotate(3 187.6 41.2)">9&quot;</text>
<text x="197.1" y="41.6" transform="rotate(3 197.1 41.6)">4'-8&quot;</text>
<text x="242.2" y="41.1" transform="rotate(3 242.2 41.1)">1</text>
<text x="54.1" y="46.8" transform="rotate(-88 54.1 46.8)">&quot;</text>
<text x="135.2" y="43" transform="rotate(-90 135.2 43)">9&quot;</text>
<text x="206.2" y="46.5" transform="rotate(-90 206.2 46.5)">9&quot;</text>
<text x="210.1" y="42.3" transform="rotate(2 210.1 42.3)">1'</text>
<text x="235.9" y="43.5" transform="rotate(3 235.9 43.5)">13'-54</text>
<text x="243.6" y="43.9" transform="rotate(2 243.6 43.9)">&quot;</text>
<text x="268.3" y="45.2" transform="rotate(2 268.3 45.2)">1'</text>
<text x="304.7" y="46.9" transform="rotate(3 304.7 46.9)">18'-8</text>
<text x="310.8" y="47.2" transform="rotate(2 310.8 47.2)">4&quot;</text>
<text x="310.9" y="44.5" transform="rotate(3 310.9 44.5)">3</text>
<text x="51.3" y="48.1" transform="rotate(-87 51.3 48.1)">1</text>
<text x="53.7" y="52.9" transform="rotate(-86 53.7 52.9)">5'-0</text>
<text x="54" y="48.4" transform="rotate(-85 54 48.4)">2</text>
<text x="264.8" y="49.3" transform="rotate(-90 264.8 49.3)">9&quot;</text>
<text x="53.1" y="62.3" transform="rotate(-86 53.1 62.3)">9&quot;</text>
<text x="132.5" y="71.2" transform="rotate(-90 132.5 71.2)">3</text>
<text x="135.2" y="77.3" transform="rotate(-90 135.2 77.3)">14'-84&quot;</text>
<text x="262.1" y="75.3" transform="rotate(-90 262.1 75.3)">1</text>
<text x="49.1" y="81.9" transform="rotate(-85 49.1 81.9)">1</text>
<text x="51.8" y="82.2" transform="rotate(-87 51.8 82.2)">2</text>
<text x="51.8" y="80.6" transform="rotate(-85 51.8 80.6)">&quot;</text>
<text x="53.9" y="83.3">9&quot;</text>
<text x="66.4" y="83.3">6'-64&quot;</text>
<text x="70.9" y="80.6">3</text>
<text x="83.5" y="83.3">9&quot;</text>
<text x="98.9" y="83.3">7'-8&quot;</text>
<text x="117.4" y="83.3">9&quot;</text>
<text x="206.3" y="79.8" transform="rotate(-90 206.3 79.8)">14'-7&quot;</text>
<text x="264.8" y="81.5" transform="rotate(-90 264.8 81.5)">13'-72&quot;</text>
<text x="51.3" y="88.3" transform="rotate(-86 51.3 88.3)">10'-7</text>
<text x="114.7" y="88.5" transform="rotate(-90 114.7 88.5)">9&quot;</text>
<text x="52.5" y="101.8">9&quot;</text>
<text x="92.4" y="101.8">20'-114&quot;</text>
<text x="100.1" y="99.2">1</text>
<text x="139.9" y="101.8">9&quot;</text>
<text x="159" y="101.8">10'-32&quot;</text>
<text x="165.2" y="99.2">1</text>
<text x="184.4" y="101.8">9&quot;</text>
<text x="195.4" y="101.8">5'-5&quot;</text>
<text x="209.9" y="101.9">1'</text>
<text x="237" y="101.8">13'-8&quot;</text>
<text x="268.4" y="101.8">9&quot;</text>
<text x="82.6" y="106.7">16'-2&quot;</text>
<text x="135.2" y="105.3" transform="rotate(-90 135.2 105.3)">9&quot;</text>
<text x="264.9" y="107.7" transform="rotate(-90 264.9 107.7)">1'</text>
<text x="50" y="108" transform="rotate(-86 50 108)">9&quot;</text>
<text x="114.7" y="112.3" transform="rotate(-90 114.7 112.3)">9'-11&quot;</text>
<text x="162.8" y="108.4" transform="rotate(-90 162.8 108.4)">9&quot;</text>
<text x="206.2" y="108.4" transform="rotate(-90 206.2 108.4)">9&quot;</text>
<text x="162.8" y="119.7" transform="rotate(-90 162.8 119.7)">5'</text>
<text x="206.2" y="119.7" transform="rotate(-90 206.2 119.7)">5'</text>
<text x="264.8" y="119.7" transform="rotate(-90 264.8 119.7)">5'</text>
<text x="87.2" y="123.9">1</text>
<text x="190.8" y="123.9">1</text>
<text x="51" y="126.6">9&quot;</text>
<text x="81.1" y="126.6">15'-82&quot;</text>
<text x="114.8" y="131.9" transform="rotate(-90 114.8 131.9)">1'</text>
<text x="117.4" y="126.6">9&quot;</text>
<text x="139.3" y="126.7">11'-4&quot;</text>
<text x="162.8" y="131.9" transform="rotate(-90 162.8 131.9)">1'</text>
<text x="166.1" y="126.6">9&quot;</text>
<text x="184.6" y="126.6">9'-112&quot;</text>
<text x="206.2" y="131.5" transform="rotate(-90 206.2 131.5)">9&quot;</text>
<text x="209.9" y="126.7">1'</text>
<text x="237" y="126.6">13'-8&quot;</text>
<text x="264.9" y="131.9" transform="rotate(-90 264.9 131.9)">1'</text>
<text x="268.4" y="126.6">9&quot;</text>
<text x="45.5" y="135.5" transform="rotate(-87 45.5 135.5)">1</text>
<text x="48.2" y="135.8" transform="rotate(-85 48.2 135.8)">4</text>
<text x="48.3" y="134.2" transform="rotate(-88 48.3 134.2)">&quot;</text>
<text x="47.8" y="141.9" transform="rotate(-86 47.8 141.9)">14'-6</text>
<text x="79.7" y="166.8">17'-24&quot;</text>
<text x="86" y="164.1">1</text>
<text x="114.7" y="165.7" transform="rotate(-90 114.7 165.7)">14'-6&quot;</text>
<text x="162.8" y="165.7" transform="rotate(-90 162.8 165.7)">14'-6&quot;</text>
<text x="206.2" y="165.2" transform="rotate(-90 206.2 165.2)">14'-9&quot;</text>
<text x="264.8" y="165.7" transform="rotate(-90 264.8 165.7)">14'-6&quot;</text>
<text x="46" y="169.8" transform="rotate(-86 46 169.8)">1'</text>
<text x="42.6" y="179.6" transform="rotate(-85 42.6 179.6)">1</text>
<text x="45.3" y="179.8" transform="rotate(-85 45.3 179.8)">4</text>
<text x="45.4" y="178.3" transform="rotate(-88 45.4 178.3)">&quot;</text>
<text x="45" y="184.3" transform="rotate(-86 45 184.3)">5'-0</text>
<text x="44.4" y="193.7" transform="rotate(-86 44.4 193.7)">9&quot;</text>
<text x="46.6" y="197.2">9&quot;</text>
<text x="78.9" y="197.2">16'-94&quot;</text>
<text x="84.9" y="194.5">3</text>
<text x="114.7" y="194" transform="rotate(-90 114.7 194)">9&quot;</text>
<text x="118.1" y="197.3">1'</text>
<text x="138.6" y="197.2">10'-10&quot;</text>
<text x="162.8" y="194" transform="rotate(-90 162.8 194)">9&quot;</text>
<text x="165.8" y="197.3">1'</text>
<text x="184.6" y="197.2">9'-112&quot;</text>
<text x="190.8" y="194.5">1</text>
<text x="206.2" y="194" transform="rotate(-90 206.2 194)">9&quot;</text>
<text x="209.9" y="197.3">1'</text>
<text x="236.5" y="197.2">13'-5&quot;</text>
<text x="264.8" y="194" transform="rotate(-90 264.8 194)">9&quot;</text>
<text x="268" y="197.3">1'</text>
<text x="299.8" y="197.2">16'-44&quot;</text>
<text x="305.9" y="194.5">3</text>
</g>
<g font-size="2.3" fill="#636466">
<text x="60.4" y="41.7">C26</text>
<text x="86.6" y="42.9">C24</text>
<text x="131.2" y="45.2">C18</text>
<text x="190.7" y="48.2">C13</text>
<text x="212.5" y="49">C9</text>
<text x="264" y="51.4">C5</text>
<text x="60.4" y="64.8">C27</text>
<text x="126" y="66.3">LVL + 3'8''</text>
<text x="122.3" y="79.8">UP</text>
<text x="87" y="85.9">C25</text>
<text x="120.4" y="91.5">C21</text>
<text x="365" y="93.4">ROAD</text>
<text x="135.1" y="101.6">C19</text>
<text x="362.7" y="96.2">12' WIDTH</text>
<text x="364.3" y="100.7">LVL + 0'</text>
<text x="193.3" y="104.2">C14</text>
<text x="212.4" y="104.4">C10</text>
<text x="271.6" y="103.9">C6</text>
<text x="60.4" y="111.6">C28</text>
<text x="139.7" y="111">C20</text>
<text x="182.5" y="111.7">C15</text>
<text x="308.7" y="110.9">C3</text>
<text x="329" y="111">C1</text>
<text x="254.3" y="114.8">LVL + 3'6''</text>
<text x="365.1" y="122.5">Column No.</text>
<text x="381.7" y="122.5">Size</text>
<text x="213.3" y="129.3">C11</text>
<text x="369.3" y="130.9">C2</text>
<text x="369.5" y="126.9">C1</text>
<text x="378.8" y="126.8">1'0&quot;X0'9&quot;</text>
<text x="378.8" y="130.9">1'0&quot;X0'9&quot;</text>
<text x="121.3" y="135.6">C22</text>
<text x="161.1" y="135.5">C16</text>
<text x="271.6" y="133.2">C7</text>
<text x="369.3" y="134.9">C3</text>
<text x="378.8" y="134.9">0'9&quot;X0'9&quot;</text>
<text x="369.3" y="138.9">C4</text>
<text x="369.3" y="143">C5</text>
<text x="378.8" y="142.9">1'0&quot;X0'9&quot;</text>
<text x="378.8" y="138.9">0'9&quot;X0'9&quot;</text>
<text x="369.3" y="147">C6</text>
<text x="378.8" y="147">0'9&quot;X1'0&quot;</text>
<text x="323.8" y="151.8">MAIN GATE</text>
<text x="324.5" y="154.5">10' WIDTH</text>
<text x="369.3" y="151">C7</text>
<text x="369.3" y="155.1">C8</text>
<text x="378.8" y="155.1">1'0&quot;X0'9&quot;</text>
<text x="378.8" y="151">0'9&quot;X1'0&quot;</text>
<text x="369.3" y="159.1">C9</text>
<text x="378.8" y="159.1">1'0&quot;X0'9&quot;</text>
<text x="60.4" y="167.5">C29</text>
<text x="368.7" y="163.1">C10</text>
<text x="368.9" y="167.2">C11</text>
<text x="378.8" y="163.1">1'0&quot;X0'9&quot;</text>
<text x="378.8" y="167.2">1'0&quot;X0'9&quot;</text>
<text x="309.3" y="170.6">C4</text>
<text x="329" y="170.4">C2</text>
<text x="368.7" y="171.2">C12</text>
<text x="378.8" y="171.2">1'0&quot;X0'9&quot;</text>
<text x="368.7" y="175.2">C13</text>
<text x="368.7" y="179.3">C14</text>
<text x="378.8" y="175.2">0'9&quot;X0'9&quot;</text>
<text x="379.8" y="179.3">9'' DIA.</text>
<text x="368.7" y="183.3">C15</text>
<text x="379.8" y="183.3">9'' DIA.</text>
<text x="60.4" y="190.9">C30</text>
<text x="121.9" y="190.8">C23</text>
<text x="159.3" y="190.9">C17</text>
<text x="212.5" y="190.8">C12</text>
<text x="265" y="190.8">C8</text>
<text x="368.7" y="187.3">C16</text>
<text x="368.7" y="191.4">C17</text>
<text x="378.8" y="191.3">1'0&quot;X0'9&quot;</text>
<text x="378.8" y="187.3">0'9&quot;X1'0&quot;</text>
<text x="368.7" y="195.4">C18</text>
<text x="378.8" y="195.4">1'0&quot;X0'9&quot;</text>
<text x="368.7" y="199.4">C19</text>
<text x="368.7" y="203.4">C20</text>
<text x="379.8" y="199.4">9'' DIA.</text>
<text x="379.8" y="203.4">9'' DIA.</text>
<text x="185.2" y="207.5">12' WIDTH</text>
<text x="187.4" y="204.7">ROAD</text>
<text x="368.9" y="207.5">C21</text>
<text x="378.8" y="207.5">0'9&quot;X0'9&quot;</text>
<text x="368.7" y="211.5">C22</text>
<text x="368.7" y="215.5">C23</text>
<text x="378.8" y="215.5">1'0&quot;X0'9&quot;</text>
<text x="378.8" y="211.5">0'9&quot;X1'0&quot;</text>
<text x="368.7" y="219.6">C24</text>
<text x="378.8" y="219.6">1'0&quot;X0'9&quot;</text>
<text x="368.7" y="223.6">C25</text>
<text x="368.7" y="227.7">C26</text>
<text x="378.8" y="223.6">0'9&quot;X0'9&quot;</text>
<text x="378.8" y="227.7">0'9&quot;X0'9&quot;</text>
<text x="368.7" y="231.7">C27</text>
<text x="378.8" y="231.7">0'9&quot;X0'9&quot;</text>
<text x="368.7" y="235.7">C28</text>
<text x="368.7" y="239.8">C29</text>
<text x="378.8" y="235.7">0'9&quot;X0'9&quot;</text>
<text x="378.8" y="239.7">0'9&quot;X1'0&quot;</text>
<text x="368.7" y="243.8">C30</text>
<text x="378.8" y="243.7">0'9&quot;X0'9&quot;</text>
</g>
</svg>
